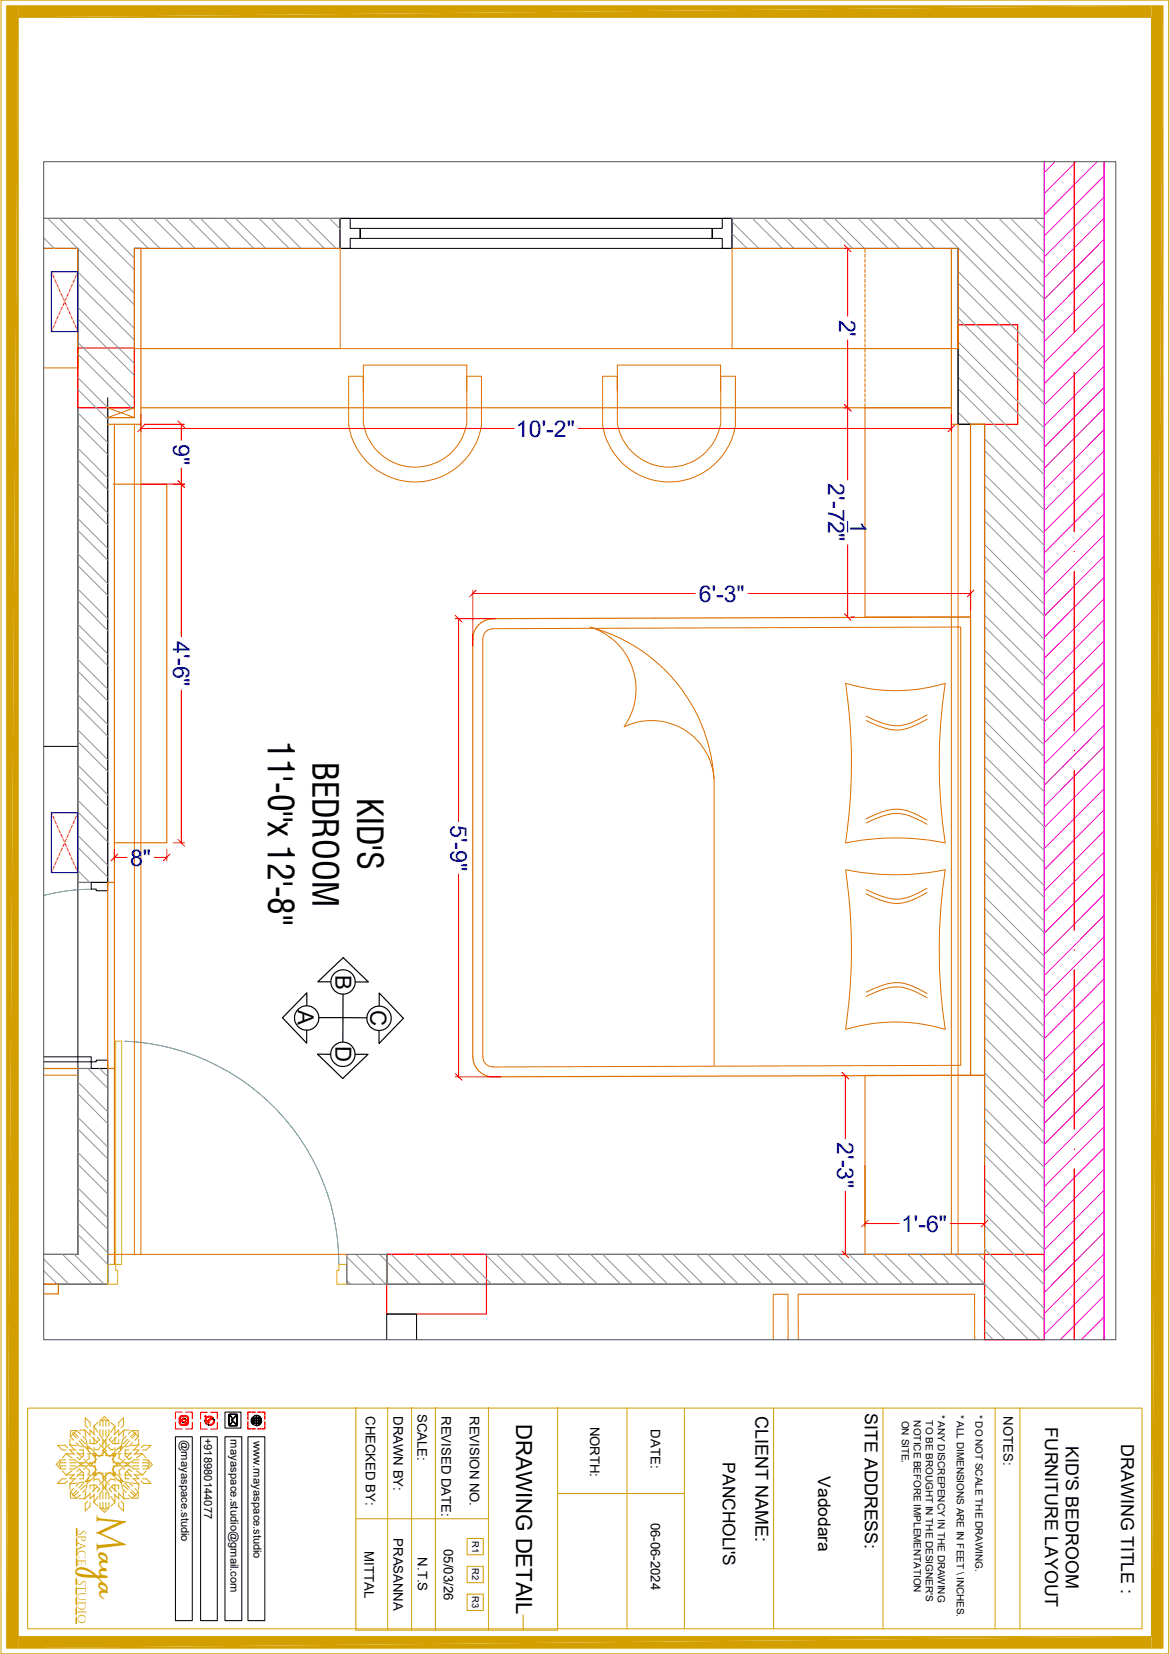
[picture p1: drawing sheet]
<svg xmlns="http://www.w3.org/2000/svg" width="297mm" height="420mm" viewBox="0 0 297 420" stroke-linecap="round" stroke-linejoin="round" font-family="sans-serif">
<g fill="none" stroke="#000" stroke-width=".25">
<path d="M86.4 55.5v7.6M86.4 55.5h99.4v7.6h-2.5v-2.6h-2.5v-2.5h-89.4v2.5h-2.5v2.6h-2.5v-7.6h2.5v2.5h2.5v2.5h89.4v-2.5h2.5v-2.5h2.5v7.6h-99.4zM185.8 55.5v7.6M265.1 41.1v299.1v-284.7h-254M280.3 41.1v299.1M11.1 63.1h8.7v255.4h-8.7M34.1 63.1v37.9M27.3 101v123.1h-7.5M249.9 107.7v210.8h-151.7v7.6h151.7v14.1M11.1 189.5h8.7M23.2 224.1h4.1v2.1h-2.9v-.4h-1.2zM11.1 268.4h12.1v1.2h-12.1"/>
<path d="M19.8 271.3h7.5v54.8h-16.2M23.2 269.6h1.2v-.4h2.9v2.1h-4.1zM98.2 340.2v-6.5h7.5v6.5"/>
</g>
<path d="M11.1 55.5h75.3v7.6h-52.3v40.4h-6.8v120.6h-7.5v-161h-8.7M243.2 63.1h-57.4v-7.6h79.3v284.7M249.9 107.7v210.8h-151.7v7.6h151.7v14.1M11.1 318.5h8.7v-47.2h7.5v54.8h-16.2M88.1 318.5h10.1v7.6h-10.1z" fill="none" stroke="#767676" stroke-width=".3"/>
<g fill="none" stroke="#f00" stroke-width=".3">
<path d="M272.7 41.1v43.3M19.8 88.3h14.3v15.2h-14.3zM243.2 82.5h15.2v25.2h-15.2zM272.7 94.5v40.5M272.7 89.5h.1M272.7 145.1v40.5M272.7 140h.1M272.7 195.7v40.5M272.7 190.6h.1M272.7 246.3v40.4M272.7 241.2h.1M272.7 296.8v43.4"/>
<path d="M272.7 291.8h.1M98.2 318.5h25.3v15.2h-25.3zM249.9 318.5h15.2v21.7h-15.2z"/>
</g>
<g fill="none" stroke="#dd6e00" stroke-width=".25">
<path d="M11.1 63.1h8.7v30.3h-8.7M34.1 63.1h52.3v25.4h-52.3zM185.8 63.1h57.4v25.4h-57.4zM219.6 63.1v1M219.6 64.5v.9M219.6 65.8v.8M219.6 67.1v.8M219.6 68.3v.9M219.6 69.6v.8M219.6 70.9v.8M219.6 72.1v.9M219.6 73.4v.8"/>
<path d="M219.6 74.6v.9M219.6 75.9v.9M219.6 77.2v.8M219.6 78.4v.9M219.6 79.7v.9M35.8 88.5h205.7M92.2 95.5h-3.7v12.5M118.5 99.3v-6.6h-26.3v15M156.7 95.5h-3.7v12.5M182.9 99.3v-6.6h-26.2v15M219.6 81v.8M219.6 82.3v.8"/>
<path d="M219.6 83.5v.8M219.6 84.8v.8M219.6 86v.9M219.6 87.3v.8M219.6 88.6v.8M219.6 89.8v.9M219.6 91.1v.8M219.6 92.4v.8M219.6 93.6v.8M219.6 94.9v.8M219.6 96.1v.9M219.6 97.4v.9"/>
<path d="M219.6 98.7v.8M219.6 99.9v.9M27.3 103.5l6.8 2.5M34.1 107.7v210.8M34.1 103.5l-6.8 2.5M35.8 107.7v210.8M88.5 107.9a17.1 17.1 0 0 0 16.8 14.5 17.1 17.1 0 0 0 16.9-14.4M92.3 107.7a13.3 13.3 0 0 0 13 10.9 13.3 13.3 0 0 0 13.1-10.9M118.5 107.7v-12.2h3.7v12.6M153 107.9a17.1 17.1 0 0 0 16.8 14.5 17.1 17.1 0 0 0 16.9-14.4M156.8 107.7a13.3 13.3 0 0 0 13 10.9 13.3 13.3 0 0 0 13.1-10.9M183 107.7v-12.2h3.7v12.6"/>
<path d="M219.6 101.2v.9M219.6 102.5v1M241.5 107.7v210.8M241.5 103.5h-21.9v53.2h26.8v-49M243.2 107.7v210.8M125.1 159.7a2.46 2.46 0 0 0-2.5 2.5M125.1 159.6l118.8-.4v111.3l-118.8 .4M122.6 162.2v106.2M158.5 184.5a16.5 16.5 0 0 0-8.7-25.2 42.3 42.3 0 0 1 31.4 38.4M158.5 184.5h.1M158.5 184.5a15.9 15.9 0 0 1 22.8 13.2M181.3 197.7v72.8"/>
<path d="M235.3 181.5l-3.7 1.9-1.5 .5-1.8 .4h-1.3l-2.2-.4-4.9-2M235.3 182.6l-4 2-3.2 .8-1.4-.1-1.9-.3-4.9-2M214.7 214a63.7 63.7 0 0 1 25.3 0M214.7 214a140.9 140.9 0 0 0 0-40.5 43.7 43.7 0 0 0 25.2 0 135.1 135.1 0 0 0 0 40.5M219.9 207.9l3.4-1.5 1.7-.6 1.5-.3h1.8l1.8 .3 1.5 .5 3.7 1.9M219.9 209l4.6-1.9 2.2-.5 1.3-.1 2.8 .6 4.5 2.2M214.7 220.9a140.9 140.9 0 0 1 0 40.5 43.7 43.7 0 0 1 25.2 0 135.1 135.1 0 0 1 0-40.5M214.7 220.9a63.7 63.7 0 0 0 25.3 0M235.3 226.7l-3.7 1.9-2.2 .6-1.2 .2h-1.5l-1.9-.4-4.9-2M235.3 225.6l-3.7 1.9-3.2 .8h-1.5l-1.9-.3-1.7-.6-3.4-1.5M219.9 253l3.4-1.5 1.7-.5 1.9-.4h1.5l3.2 .9 3.7 1.9M219.9 251.9l4.9-2 1.9-.3 1.5-.1 1.2 .2 2.2 .7 3.7 1.9"/>
<path d="M11.1 273h8.7M122.6 268.4a2.46 2.46 0 0 0 2.5 2.5M219.6 273h30.3v45.5h-30.3zM27.3 318.5h60.8M196.3 340.2v-11.6h3.7l.1 11.6M202.6 340.2v-11.6h44.8v11.6"/>
</g>
<g fill="none" stroke="#f00" stroke-width=".25">
<path d="M272.7 41.1v43.3M214.3 63.1h.7M214.3 62.2l1.7 1.7M215.2 63.1v17.2M215.2 86.3v35.6M272.7 94.5v40.5M272.7 89.5h.1M35.8 108.8h94.8M35.8 105.2v4.4M36.6 108l-1.6 1.6M36.7 107.7h10.2M45.2 106.9l1.7 1.7"/>
<path d="M46 107.7v4.1M46 118.8v42.9M146.7 108.8h94.8M214.3 103.5h.7M214.3 102.7l1.7 1.7M241.5 105.2v4.4M242.4 108l-1.7 1.6M35.8 122.9h11.1M45.2 122.1l1.7 1.7M215.2 138.3v18.4M115.6 157.1h10.2M115.6 156.3l1.7 1.6"/>
<path d="M116.4 157.1v51.5M120 149.9v14.2M120 150.7h56.5M120.9 149.9l-1.7 1.7M189.9 150.7h56.5M214.3 155.8l1.7 1.7M216 156.7h.9M246.4 149.9v5.1M247.2 149.9l-1.6 1.7M272.7 145.1v40.5M272.7 140h.1M46 175.2v38.8"/>
<path d="M272.7 195.7v40.5M272.7 190.6h.1M29 217.7h3.2M29 215.7v2.9M29.9 216.9l-1.7 1.7M39.2 217.7h3.1M42.3 215.7v2.9M43.1 216.9l-1.6 1.7M44 214h2.9M45.2 213.1l1.7 1.7M116.4 222v51.4M272.7 246.3v40.4"/>
<path d="M272.7 241.2h.1M115.6 273.4h11.5M115.6 272.6l1.7 1.7M213.7 272.3l1.7 1.7M213.7 273.1h1.1M214.6 273.1v16M219.6 296v15.5M249.9 296v15.5M272.7 296.8v43.4M272.7 291.8h.1M213.7 317.7l1.7 1.7M213.7 318.5h1.1"/>
<path d="M214.6 302.5v16M219.6 310.7h8.7M220.4 309.8l-1.7 1.7M241.2 310.7h8.7M250.8 309.8l-1.7 1.7"/>
</g>
<g fill="none" stroke="#f0f" stroke-width=".25">
<path d="M267.8 41.1l-2.7 2.6M273.1 41.1l-8 8M278.5 41.1l-13.4 13.4M280.3 44.7l-15.2 15.2M280.3 50l-15.2 15.2M280.3 55.4l-15.2 15.2M280.3 60.7l-15.2 15.2M280.3 66.1l-15.2 15.2M280.3 71.5l-15.2 15.2M280.3 76.9l-15.2 15.1M280.3 82.2l-15.2 15.2M280.3 87.6l-15.2 15.2"/>
<path d="M280.3 93l-15.2 15.1M280.3 98.3l-15.2 15.2M280.3 103.7l-15.2 15.2M280.3 109.1l-15.2 15.1M280.3 114.4l-15.2 15.2M280.3 119.8l-15.2 15.2M280.3 125.1l-15.2 15.2M280.3 130.5l-15.2 15.2M280.3 135.9l-15.2 15.1M280.3 141.2l-15.2 15.2M280.3 146.6l-15.2 15.2M280.3 152l-15.2 15.1"/>
<path d="M280.3 157.4l-15.2 15.1M280.3 162.7l-15.2 15.2M280.3 168.1l-15.2 15.2M280.3 173.4l-15.2 15.2M280.3 178.8l-15.2 15.2M280.3 184.1l-15.2 15.2M280.3 189.5l-15.2 15.2M280.3 194.9l-15.2 15.2M280.3 200.3l-15.2 15.1M280.3 205.6l-15.2 15.2M280.3 211l-15.2 15.2M280.3 216.4l-15.2 15.1"/>
<path d="M280.3 221.7l-15.2 15.2M280.3 227.1l-15.2 15.2M280.3 232.5l-15.2 15.1M280.3 237.8l-15.2 15.2M280.3 243.2l-15.2 15.2M280.3 248.5l-15.2 15.2M280.3 253.9l-15.2 15.2M280.3 259.3l-15.2 15.1M280.3 264.7l-15.2 15.1M280.3 270l-15.2 15.2M280.3 275.4l-15.2 15.1M280.3 280.8l-15.2 15.1"/>
<path d="M280.3 286.1l-15.2 15.2M280.3 291.5l-15.2 15.2M280.3 296.8l-15.2 15.2M280.3 302.2l-15.2 15.2M280.3 307.6l-15.2 15.1M280.3 312.9l-15.2 15.2M280.3 318.3l-15.2 15.2M280.3 323.7l-15.2 15.1M280.3 329l-11.1 11.2M280.3 334.4l-5.8 5.8M280.3 339.8l-.4 .4"/>
</g>
<path d="M265.1 41.1v299.1M280.3 41.1v299.1" fill="none" stroke="#f0f" stroke-width=".3"/>
<g fill="none" stroke="#dd6e00" stroke-width=".3">
<path d="M35.8 63.1v44.6h-8.5M241.5 63.1v44.6h1.7M29 107.7v213.4M34.1 103.5v2.5h-6.8M35.8 103.5h205.7M246.4 107.7h3.5v165.3h-3.5zM28.8 122.9h13.5v91.1h-13.3M125.1 157.1a5.1 5.1 0 0 0-5 5.1M125.1 157.1l121.3-.4v116.3l-121.3 .4a5.1 5.1 0 0 1-5-5M120 162.2v106.2M29 224.1h-1.7v47.2h1.7M11.1 271.3h8.7"/>
<path d="M11.1 326.1h3.7v2.4h-3.7"/>
</g>
<path d="M29.4 264.4h1.5v56.7h-1.5zM27.3 321.1h2.1v1.5h.5v3.5h-2.6zM86 321.1h2.1v5h-2.6v-3.5h.5z" fill="none" stroke="#ffbf00" stroke-width=".25"/>
<path d="M23.1 225.8a46.3 46.3 0 0 0-12.1 1.6M31.7 264.4a56.7 56.7 0 0 1 54.3 56.7" fill="none" stroke="#00b8b8" stroke-width=".25"/>
<g fill="none" stroke="#939598" stroke-width=".25">
<path d="M12.1 55.5l7.6 7.6M15.1 55.5l19 19M21.1 55.5l13 13M24 55.5l10.1 10M30 55.5l7.6 7.6M33 55.5l7.6 7.6M39 55.5l7.6 7.6M42 55.5l7.5 7.6M47.9 55.5l7.6 7.6M50.9 55.5l7.6 7.6M56.9 55.5l7.5 7.6M59.8 55.5l7.6 7.6"/>
<path d="M65.8 55.5l7.6 7.6M68.8 55.5l7.6 7.6M74.7 55.5l7.6 7.6M77.7 55.5l7.6 7.6M83.7 55.5l2.7 2.7M185.8 56.3l6.8 6.8M185.8 59.3l3.9 3.8M191 55.5l7.6 7.6M194 55.5l7.5 7.6M199.9 55.5l7.6 7.6M202.9 55.5l7.6 7.6M208.9 55.5l7.6 7.6"/>
<path d="M211.8 55.5l7.7 7.6M217.8 55.5l7.6 7.6M220.8 55.5l7.6 7.6M226.8 55.5l7.6 7.6M229.7 55.5l7.6 7.6M235.7 55.5l29.4 29.4M238.7 55.5l26.4 26.4M244.6 55.5l20.5 20.4M247.6 55.5l17.5 17.5M253.6 55.5l11.5 11.5M256.6 55.5l8.5 8.5M262.5 55.5l2.6 2.5"/>
<path d="M11.1 60.4l2.7 2.7M19.8 69l14.3 14.4M19.8 78l14.3 14.3M19.8 63.1l14.3 14.3M19.8 72.1l14.3 14.3M243.2 68.9l21.9 21.9M243.2 77.9l21.9 21.9M243.2 71.9l21.9 21.9M19.8 87l14.3 14.3M19.8 95.9l7.6 7.6M19.8 81l14.3 14.3M19.8 89.9l13.6 13.6"/>
<path d="M19.8 98.9l7.5 7.6M243.2 86.8l21.9 21.9M243.2 95.8l21.9 21.9M243.2 80.9l21.9 21.9M243.2 89.8l21.9 21.9M243.2 98.7l21.9 21.9M19.8 104.8l7.5 7.6M19.8 113.8l7.5 7.6M19.8 107.8l7.5 7.6M19.8 116.8l7.5 7.5M243.2 104.7l3.1 3M243.2 107.7h.1"/>
<path d="M249.9 111.4l15.2 15.2M249.9 114.4l15.2 15.2M19.8 122.7l7.5 7.6M19.8 131.7l7.5 7.5M19.8 125.7l7.5 7.6M19.8 134.7l7.5 7.5M249.9 120.4l15.2 15.2M249.9 129.3l15.2 15.2M249.9 138.3l15.2 15.2M249.9 123.4l15.2 15.2M249.9 132.3l15.2 15.2M19.8 140.6l7.5 7.6"/>
<path d="M19.8 149.6l7.5 7.5M19.8 158.5l7.5 7.6M19.8 143.6l7.5 7.6M19.8 152.5l7.5 7.6M249.9 147.2l15.2 15.2M249.9 156.2l15.2 15.1M249.9 141.3l15.2 15.1M249.9 150.2l15.2 15.2M249.9 159.1l15.2 15.2M19.8 167.4l7.5 7.6M19.8 176.4l7.5 7.6M19.8 161.5l7.5 7.5"/>
<path d="M19.8 170.4l7.5 7.6M19.8 179.4l7.5 7.5M249.9 165.1l15.2 15.2M249.9 174l15.2 15.2M249.9 168.1l15.2 15.2M249.9 177l15.2 15.2M19.8 185.3l7.5 7.6M19.8 194.3l7.5 7.5M19.8 188.3l7.5 7.6M19.8 197.2l7.5 7.6M249.9 183l15.2 15.2M249.9 191.9l15.2 15.2"/>
<path d="M249.9 186l15.2 15.1M249.9 194.9l15.2 15.2M19.8 203.2l7.5 7.6M19.8 212.1l7.5 7.6M19.8 206.2l7.5 7.6M19.8 215.1l7.5 7.6M249.9 200.9l15.2 15.1M249.9 209.8l15.2 15.2M249.9 218.7l15.2 15.2M249.9 203.8l15.2 15.2M249.9 212.8l15.2 15.2M19.8 224.1h.1"/>
<path d="M19.8 221.1l3 3M249.9 227.7l15.2 15.2M249.9 236.6l15.2 15.2M249.9 221.7l15.2 15.2M249.9 230.7l15.2 15.1M249.9 239.6l15.2 15.2M249.9 245.6l15.2 15.1M249.9 254.5l15.2 15.2M249.9 248.5l15.2 15.2M249.9 257.5l15.2 15.2M19.8 274.7l7.5 7.6M19.8 277.7l7.5 7.6"/>
<path d="M22.3 271.3l5 5.1M25.3 271.3l2 2.1M249.9 263.4l15.2 15.2M249.9 272.4l15.2 15.2M249.9 266.4l15.2 15.2M249.9 275.4l15.2 15.2M19.8 283.7l7.5 7.6M19.8 292.6l7.5 7.6M19.8 286.7l7.5 7.6M19.8 295.6l7.5 7.6M249.9 281.3l15.2 15.2M249.9 290.3l15.2 15.2"/>
<path d="M249.9 299.2l15.2 15.2M249.9 284.3l15.2 15.2M249.9 293.3l15.2 15.1M11.1 319.7l6.4 6.4M15.9 318.5l7.6 7.6M18.8 318.5l7.6 7.6M19.8 301.6l7.5 7.6M19.8 310.5l7.5 7.6M19.8 304.5l7.5 7.6M19.8 313.5l7.5 7.6M88.1 319.2l6.9 6.9M90.4 318.5l7.6 7.6"/>
<path d="M96.4 318.5l7.5 7.6M99.3 318.5l7.6 7.6M105.3 318.5l7.6 7.6M108.2 318.5l7.7 7.6M114.2 318.5l7.6 7.6M117.2 318.5l7.6 7.6M123.1 318.5l7.7 7.6M126.2 318.5l7.5 7.6M132.1 318.5l7.6 7.6M135.1 318.5l7.6 7.6M141.1 318.5l7.5 7.6M144 318.5l7.6 7.6"/>
<path d="M150 318.5l7.6 7.6M153 318.5l7.6 7.6M158.9 318.5l7.6 7.6M161.9 318.5l7.6 7.6M167.9 318.5l7.6 7.6M170.9 318.5l7.5 7.6M176.8 318.5l7.6 7.6M179.8 318.5l7.6 7.6M185.8 318.5l7.5 7.6M188.8 318.5l7.5 7.6M194.7 318.5l7.6 7.6M197.7 318.5l7.6 7.6"/>
<path d="M203.7 318.5l7.5 7.6M206.6 318.5l7.6 7.6M212.6 318.5l7.6 7.6M215.6 318.5l7.5 7.6M221.5 318.5l7.6 7.6M224.5 318.5l7.6 7.6M230.5 318.5l7.6 7.6M233.5 318.5l7.5 7.6M239.4 318.5l7.6 7.6M242.4 318.5l21.7 21.7M248.4 318.5l16.7 16.8M249.9 308.2l15.2 15.1"/>
<path d="M249.9 317.1l15.2 15.2M249.9 302.2l15.2 15.2M249.9 311.1l15.2 15.2M11.1 322.7l3.4 3.4M88.1 325.2l.9 .9M249.9 335l5.2 5.2M249.9 329l11.2 11.2M249.9 338l2.2 2.2"/>
</g>
<g fill="none" stroke="#cd2027" stroke-width=".25">
<path d="M13 69l.3 .5M13.4 69.8l.4 .9M13.9 71l.4 .8M14.4 72.2l.4 .7M14.9 73.3l.4 .8M15.3 79.1l-.4 .8M15.5 74.5l.3 .8M15.8 78l-.3 .7M16 75.6l.3 .8M16.3 76.8l-.3 .8M16.5 76.8l.3 .8M16.8 75.6l-.3 .8"/>
<path d="M17 78l.4 .7M17.4 74.5l-.4 .8M17.5 79.1l.4 .8M17.9 73.3l-.4 .8M18.4 72.2l-.4 .7M18.9 71l-.4 .8M19.4 69.8l-.3 .9M19.8 69l-.2 .5M13.3 83.7l-.3 .5M13.8 82.6l-.4 .8M14.3 81.4l-.4 .8M14.8 80.3l-.4 .7"/>
<path d="M18 80.3l.4 .7M18.5 81.4l.4 .8M19 82.6l.4 .8M19.6 83.7l.2 .5M13 206.4l.3 .4M13.4 207.2l.4 .8M13.8 220l-.4 .7M13.9 208.4l.4 .8M14.3 218.8l-.4 .8M14.4 209.5l.4 .8M14.8 217.6l-.4 .8M14.9 210.7l.4 .8"/>
<path d="M15.3 216.5l-.4 .8M15.5 211.8l.3 .8M15.8 215.3l-.3 .8M16 213l.3 .8M16.3 214.2l-.3 .7M16.5 214.2l.3 .7M16.8 213l-.3 .8M17 215.3l.4 .8M17.4 211.8l-.4 .8M17.5 216.5l.4 .8M17.9 210.7l-.4 .8M18 217.6l.4 .8"/>
<path d="M18.4 209.5l-.4 .8M18.5 218.8l.4 .8M18.9 208.4l-.4 .8M19 220l.4 .7M19.4 207.2l-.3 .8M19.8 206.4l-.2 .4M13.3 221.1l-.3 .5M19.6 221.1l.2 .5"/>
</g>
<path d="M13 69h6.8v15.2h-6.8zM13 206.4h6.8v15.2h-6.8z" fill="none" stroke="#00f" stroke-width=".3"/>
<path d="M11.1 41.1h272.2v299.1h-272.2z" fill="none" stroke="#545454" stroke-width=".25"/>
<path d="M34.1 63.1h1.7M243.2 63.1v44.6h6.7" fill="none" stroke="#000" stroke-width=".3"/>
<path d="M215.2 132.4v2.8" fill="none" stroke="#00f" stroke-width=".25"/>
<g fill="none" stroke="#e0ac11" stroke-width=".25">
<path d="M15.2 370.8l-.9 1.1 .9 1M15.3 372.2v.8h1.4M15.3 372.2h1.5M15.3 371.4l-.3 .5 .3 .3M15.3 371.4h1.5M15.8 373.5l1 1M16.7 370.7h-1.4v.7M16.8 374.5h2M16.8 369.1h2M16.8 369.1l-1 1.1M16.8 369.1l1.5 1.1M16.8 375.5h-1l-1.2 1.2h1.9l.6-.7"/>
<path d="M17.1 367.6l-.6-.6h-1.9l1.2 1.2h1M17.6 373h1.4M17.6 370.7h1.4M17.7 372.2h1.6M17.7 375.5h1.6M17.7 371.4h1.6M17.7 368.2h1.6M17.7 366.9l1.2 1.2M17.7 368.2l1.2 1.2M17.8 365.5l-.1 1.4 1.9 .2M17.8 379l.1 1.4M17.9 363.3l-.1 1.4"/>
<path d="M18.3 373.4l-1.5 1.1M18.5 364.2l-.7 .6 .9 .9M18.5 379.5v.3h.3M18.5 364.2l1 1M18.7 378l-.9 .8 .7 .7M18.8 363.9l.7-.7 .9 .9M18.8 363.9h-.3v.3M18.8 363.9l1.1 1M18.9 375.5l-1.2 1.3M18.9 374.3l-1.2 1.2M19 370.8l2.3 1.6M19.3 366.3l.9 .9"/>
<path d="M19.3 363.2l-1.4 .1M19.5 378.5l-1 1M19.5 373.7l.7-.7 1 1v1.5h-1M19.5 368.7l1.2 1.3M19.6 376.6l-1.9 .2 .1 1.4M19.6 374.5h1.7M19.6 369.1h1.7M19.9 378.8l-1.1 1M20 365.8l1.2 1.3M20.2 363.2l1.3-.1 .3 1.9M20.2 368.2h1v1.5l-1 .9-.7-.6M20.2 372.2h1.7"/>
<path d="M20.2 376.4l-.9 1M20.2 371.4h1.7M20.4 379.6l-.9 .9-.7-.7M20.4 367.2l1.9 .3 .1 1M20.5 365.4l1.2 1.2M20.7 373.7l-1.2 1.2M21 364.7l.9 .9M21.2 376.6l-1.2 1.2M21.3 373.1l1.2-1.2 .4 .3 .3-.3 1.3 1.3-1 1M21.3 371.3l-2.3 1.7M21.5 363.1l1.3 1.2M21.7 377.1l-1.2 1.1"/>
<path d="M21.8 378.7l-.3 1.9-1.3-.1M21.8 367.7l1.1 1.2M21.9 378.1l-.9 .9M21.9 365.8l.3 1.9 1 .1M22 372.9l.7 .5-.1 1M22.2 369.1h2v2.3h-1.5M22.3 367.2l1.2 1.1M22.4 375.2l-.1 .9-1.9 .3M22.6 369.3l.1 1-.7 .5M22.7 372.2h1.5v2.3h-2M22.8 379.3l-1.3 1.3M22.9 362.2v-1l-1.3-1.2v1.9l.7 .6"/>
<path d="M22.9 363.1v1.6M22.9 378.1v-1h1.4l1 1.1-.6 .6M22.9 379v1.7M22.9 363.1l1.2 1.2M22.9 374.8l-1.1 1.2M23.2 375.8l-1 .2-.3 1.9M23.4 364.9l1.2 1.2M23.5 369.5l1 1-1.3 1.3-.3-.4-.4 .4-1.2-1.3M23.5 375.3l-1.2 1.2M23.7 369.1v.6h.5M23.8 367.6v2h2.3v-1.5M23.8 369.1h.5v.5"/>
<path d="M23.8 362.2v2M23.8 365v1.7M23.8 376.9v1.7M23.8 379.5v2M23.8 362.2l1.1 1.5M24 375.7l.9-.2 .6 .8M24.1 379.4l-1.2 1.2M24.2 374.8l1-1 1.3 1.2-.4 .4 .4 .4-1.3 1.2M24.2 374.1h-.5v.4M24.3 374.1v.5h-.5M24.6 377.6l-1.2 1.2M24.7 364.9l.6 .6-1 1.1h-1.4v-1.1"/>
<path d="M24.8 361.2l-1 1M24.9 380l-1.1 1.5M25.2 366.7l1.3 1.2-.4 .4 .4 .3-1.3 1.3-1-1M25.4 363v1.4M25.4 379.3v1.4M25.4 364.4l1.1 1.6M25.5 360.6l1-.9 1 .9M25.5 367.4l-.6 .7-.9-.1M26 377l1.6 2.3M26.1 360.7h-.7v1.4M26.1 375.6v-1.5h-2.3v2M26.1 360.7v1.5"/>
<path d="M26.1 363.1v1.6M26.1 365.6v1.7M26.1 376.4v1.7M26.1 378.9v1.7M26.1 360.7l.4-.3 .4 .3M26.5 366l-.5 .7M26.5 366l.6 .7M26.9 360.7h.7v1.4M26.9 375.6v-1.5h2.3v2M26.9 360.7v1.5M26.9 363.1v1.6M26.9 365.6v1.7"/>
<path d="M26.9 376.4v1.7M26.9 378.9v1.7M27.1 377l-1.7 2.3M27.5 367.4l.6 .7 .9-.1M27.6 364.4l-1.1 1.6M27.6 363v1.4M27.6 379.3v1.4M27.8 366.7l-1.3 1.2 .4 .4-.4 .3 1.3 1.3 1-1M28.1 380l1.1 1.5M28.2 361.2l1 1M28.3 364.9l-.6 .6 1 1.1h1.4v-1.1M28.4 377.6l1.2 1.2"/>
<path d="M28.7 374.1v.5h.5M28.7 374.1h.6v.4M28.8 374.8l-1-1-1.3 1.2 .4 .4-.4 .4 1.3 1.2M28.9 379.4l1.2 1.2M29 375.7l-.9-.2-.6 .8M29.2 367.6v2h-2.3v-1.5M29.2 369.1h-.5v.5M29.2 362.2v2M29.2 365v1.7M29.2 376.9v1.7M29.2 379.5v2M29.2 362.2l-1.1 1.5"/>
<path d="M29.3 369.1v.6h-.6M29.4 369.5l-1 1 1.3 1.3 .4-.4 .3 .4 1.3-1.3M29.5 375.3l1.2 1.2M29.6 364.9l-1.2 1.2M29.8 375.8l1 .2 .3 1.9M30 374.8l1.2 1.2M30.1 362.2v-1l1.3-1.2v1.9l-.7 .6M30.1 378.1v-1h-1.4l-1 1.1 .6 .6M30.1 363.1v1.6M30.1 379v1.7M30.1 363.1l-1.2 1.2M30.2 372.2h-1.5v2.3h2.1"/>
<path d="M30.2 379.3l1.3 1.3M30.4 369.3l-.2 1 .7 .5M30.5 375.2l.1 .9 2 .3M30.7 367.2l-1.2 1.1M30.8 369.1h-2.1v2.3h1.5M30.9 372.9l-.7 .5 .2 1M31.1 372.2h1.7M31.1 371.4h1.7M31.1 365.8l-.3 1.9-1 .1M31.1 378.1l.9 .9M31.2 367.7l-1.2 1.2M31.2 378.7l.3 1.9 1.4-.1"/>
<path d="M31.3 377.1l1.2 1.1M31.5 363.1l-1.3 1.2M31.6 374.5h1.7M31.6 369.1h1.7M31.6 371.3l.8 .5M31.7 373.1l-1.3-1.2-.3 .3-.4-.3-1.3 1.3 1 1M31.7 376.6l1.2 1.2M32 364.7l-.9 .9M32.3 373.7l1.1 1.2M32.4 371.9l1.6 1.1M32.4 371.9l-.8 .5M32.5 365.4l-1.2 1.2"/>
<path d="M32.6 367.2l-2 .3-.1 1M32.6 379.6l.9 .9 .7-.7M32.7 376.4l1 1M32.8 368.2h-1v1.5l1 .9 .6-.6M32.9 363.2l-1.4-.1-.3 1.9M32.9 365.8l-1.2 1.3M33.1 378.8l1.1 1M33.4 376.6l1.9 .2-.1 1.4M33.4 368.7l-1.1 1.3M33.4 373.7l-.6-.7-1 1v1.5h1M33.5 378.5l1 1M33.6 372.2h1.7"/>
<path d="M33.6 371.4h1.7M33.6 375.5h1.7M33.6 368.2h1.7M33.7 366.3l-1 .9M33.7 363.2l1.4 .1v1.4M34 370.8l-1.6 1M34 373h1.4M34 375.5l1.2 1.3M34 370.7h1.4M34 374.3l1.2 1.2M34.1 374.5h2.1M34.1 369.1h2.1"/>
<path d="M34.2 363.9l-.7-.7-.9 .9M34.2 363.9h.3M34.2 363.9l-1.1 1M34.2 379.8h.3M34.2 378l.9 .8-.6 .7M34.5 364.2l.6 .6-.9 .9M34.5 363.9v.3M34.5 379.5v.3M34.5 364.2l-1 1M34.6 373.4l1.6 1.1M35.1 379v1.4M35.2 365.5l.1 1.4-1.9 .2"/>
<path d="M35.2 366.9l-1.2 1.2M35.2 368.2l-1.2 1.2M35.8 367.6l.6-.6h2l-1.3 1.2h-.9M36.1 372.2h1.5M36.1 371.4h1.5M36.2 375.5h.9l1.3 1.2h-2l-.6-.7M36.2 369.1l.9 1.1M36.2 369.1l-1.6 1.1M36.2 370.7h1.4v.7M37.1 373.5l-.9 1M37.6 372.2v.8h-1.4M37.6 371.4l.4 .5-.4 .3"/>
<path d="M37.7 370.8l1 1.1-1 1M17.9 380.4h1.4M22.3 381.2l-.7 .6v1.9l1.3-1.2v-1M23.8 381.5l1 1M25.4 381.6v1.3h.7M25.5 383l1 1 1-1M26.1 381.5v1.4M26.1 382.9l.4 .4 .4-.4M26.9 381.5v1.4M27.6 381.6v1.3h-.7M29.2 381.5l-1 1M30.7 381.2l.7 .6v1.9l-1.3-1.2v-1"/>
<path d="M35.1 380.4h-1.4"/>
</g>
<g fill="#d39e00">
<path d="M292.3 1.5h2.9l-2.9 417z"/>
<path d="M295.2 1.5v417h-2.9z"/>
<path d="M4.6 415.6h287.7l-287.7 2.9z"/>
<path d="M4.6 418.5l287.7-2.9v2.9z"/>
<path d="M4.6 1.5h287.7l-287.7 2.9z"/>
<path d="M4.6 4.4l287.7-2.9v2.9z"/>
<path d="M1.7 1.5h2.9l-2.9 417z"/>
<path d="M4.6 1.5v417h-2.9z"/>
</g>
<g fill="none" stroke="#d39e00" stroke-width=".25">
<path d="M.3 0h296.4v419.9h-296.4zM1.7 1.5h293.5v417h-293.5zM4.6 4.4h287.7v411.2h-287.7zM7 357.5h282.9v56.1h-282.9zM90.3 357.4v56.5h51.3v-56.5M98.4 357.4v56.5M104.5 357.4v56.5M110.5 357.4v56.5M124 357.4v56.5M159.2 357.5v56.1M173.7 357.5v56.1M196.4 357.5v56.1"/>
<path d="M224.2 357.5v56.1M252.6 357.5v56.1M258.9 357.5v56.1M141.6 379.2h32.1M19.4 389.9v-1.8l.1 1.8M19.4 390.8v1.7M19.4 393.3v1.7M19.4 395.8l.1 1.8v-1.8M19.5 388.1v9.5M19.5 390.8v1.7M19.5 393.3v1.7M90.3 385.7h33.7"/>
<path d="M118.6 390.7h4.1v4.1h-4.1zM118.6 397.7h4.1v4.2h-4.1zM19.3 410.8v1.4l.1-1.4M19.3 402.3l.1-1.4v1.4M19.3 403.2v1.7M19.3 405.7v1.7M19.3 408.2v1.7M19.3 400.9v11.3M19.4 403.2v1.7M19.4 405.7v1.7M19.4 408.2v1.7M118.6 404.8h4.1v4.1h-4.1z"/>
<path d="M132.8 410v3.9"/>
</g>
<g fill="none" stroke="#000" stroke-width=".25">
<path d="M45.7 359.6v2.1M47.6 359.6v2.1M47.7 359.6v2.1M57.1 358.6h4.1v4h-4.1zM58.1 359.4l.3-.4h1.6l.3 .4M58.1 359.3v2.6M58.1 359.2v2.8M58.2 359.1v3M58.2 359.4l.1-.2 .7 1.1-.2 .3 .2 .2-.7 1.1-.1-.1M58.4 359.2h1.7l-1 1.1zM60.2 359.3l-1.2 1.3 1.2 1.2M60.2 359.1v3"/>
<path d="M60.2 359.2v2.8M60.3 359.3v2.6M64.2 359.8l.2 .3-.5 .5zM64.6 359.5a1.3 1.3 0 0 1 1.7 .5M65 359.5l-.7 .2 .2 .4 .5-.1M65.1 359.4v2.7M65.1 359.4v2.7a1.32 1.32 0 0 0 1.3-1.2M65.2 359.5l.6 .2-.1 .4-.5-.1zM66 359.8l.3 .8-.5-.5zM44.5 364.8h4.3v46.7h-4.3zM50.9 364.8h4.3v46.7h-4.3zM57.1 364.8h4.3v46.7h-4.3z"/>
<path d="M59.1 360.9l1 1.1h-1.7zM60.3 361.8l-.4 .3h-1.6l-.2-.3M62.9 364.8h4.3v46.7h-4.3zM63.9 360.8l.5 .5-.2 .3zM63.9 360a1.27 1.27 0 0 0 .3 1.7M64 360.6l.4-.3 .1 .3zM64 360.8h.5l-.1 .3zM65 360.8h-.4v.4l.4 .1M65 360.1l-.4 .1v.4h.4M65 361.4l-.5-.1-.2 .4 .7 .2M65.2 360.8h.3l.1 .4-.4 .1zM65.2 360.1l.4 .1-.1 .4h-.3z"/>
<path d="M65.7 360.8h.5l-.5 .3zM65.7 360.3l.5 .3h-.5zM66 361.6l-.2-.3 .5-.5a1.16 1.16 0 0 1-1.1 1.1v-.5l.5-.1 .1 .4"/>
</g>
<g fill="#000">
<path d="M45.6 359.9l-.1 1.5zM45.6 359.9v1.6zM45.6 359.7v1.8zM45.6 359.7v2zM45.7 359.6v.5zM45.7 359.6v.4zM45.8 359.6l-.1 .4zM45.8 359.6v.4zM45.8 359.6v.3zM45.9 359.5l-.1 .4zM45.9 359.5v.3zM46 359.5l-.1 .3z"/>
<path d="M46 359.5v.3zM46.1 359.5v.2zM46 359.5v.2zM46.1 359.5l-.1 .2zM46.1 359.5h1.1l-1.1 .2zM46.1 359.7l1.1-.2v.2zM47.2 359.5v.2zM47.3 359.5l-.1 .2zM47.3 359.5v.2zM47.4 359.5v.3zM47.5 359.5v.3zM47.5 359.6v.3z"/>
<path d="M47.6 359.6v.4zM47.6 359.6v.5zM47.8 359.7l-.2 2zM47.8 359.7v2zM47.8 359.9v1.8zM52 359.5v.2zM52.1 359.5v.3zM52.1 359.5v.4zM52.1 359.5v.2zM52.2 359.5v.7zM52.3 359.6v1.9zM52.2 359.5l.1 .1-.1 1.8z"/>
<path d="M52.3 359.6v1.9l-.1-.1zM52.3 359.6v1zM52.3 359.6v1.2zM52.4 359.9v.5zM52.4 359.6l-.1 1zM52.4 359.6l.3 .1-.3 .2zM52.4 359.9l.3-.2v.3zM52.7 359.7v.3zM52.7 359.7l.2-.1-.2 .4zM52.9 359.6l-.2 .4zM52.9 359.6v.3zM53 359.6l-.1 .3z"/>
<path d="M53 359.6h.1l-.1 .3zM53.1 359.6l-.1 .3zM53.1 359.6v.2zM53.2 359.6l-.1 .2zM53.2 359.6h.1l-.1 .2zM53.3 359.6l-.1 .2zM53.3 359.6h.1l-.1 .2zM53.4 359.6l-.1 .2zM53.4 359.6v.2zM53.5 359.6v.3zM53.6 359.6v.3zM53.5 359.6h.1l-.1 .3z"/>
<path d="M53.6 359.6v.3h-.1zM53.6 359.6l.2 .1-.2 .2zM53.8 359.7v.3l-.2-.1zM53.8 359.7v.3zM53.9 359.8v.3zM54.1 359.9v.4zM53.9 359.8l.2 .1-.2 .2zM54.1 359.9v.4l-.2-.2zM54.1 360v.4zM58.2 359.1v.2zM58.2 359.1v.3zM58.3 359.1v.1z"/>
<path d="M58.2 359.1v.1zM58.3 359.1l-.1 .1zM58.3 359v.2zM58.3 359v.3zM58.4 359.2v.2zM58.4 359v.2zM58.4 359v.4zM58.4 359h1.5l-1.5 .2zM58.4 359.2l1.5-.2zM59.9 359v.2zM60 359l-.1 .2zM60 359v.2z"/>
<path d="M60.1 359.1v.1zM60.1 359.2l-1 1.2zM60.1 359.1v.3zM60.2 359.1v.2zM60.2 359.1v.3zM60.2 359.1l-.1 .3zM64 359.9v.3zM64 359.9l-.1 .4zM64.1 359.8l-.1 .3zM64.1 359.8v.2zM64.2 359.7l-.1 .3zM64.2 359.7v.2z"/>
<path d="M64.3 359.6v.4zM64.2 359.7l.1-.1-.1 .2zM64.3 359.6v.4l-.1-.2zM64.4 359.8v.3zM64.3 359.7v.3zM64.4 359.5l-.1 .2zM64.4 359.9v.4zM64.4 359.8v.5zM64.4 359.5h.1l-.1 .2zM64.5 359.5l-.1 .2zM64.5 359.5v.1zM64.6 359.5l-.1 .1z"/>
<path d="M64.6 359.5v.1zM64.7 359.4l-.1 .2zM64.9 359.4v.1zM64.7 359.4h.2l-.2 .2zM64.9 359.4l-.2 .2zM64.9 359.4h.1l-.1 .1zM64.9 359.5l.1-.1zM65.2 359.4h.1l-.1 .1zM65.2 359.5l.1-.1zM65.3 359.4v.1zM65.4 359.4l-.1 .1zM65.4 359.4h.1z"/>
<path d="M65.4 359.5l.1-.1v.2zM65.5 359.4v.2zM65.6 359.5l-.1 .1zM65.6 359.5h.1zM65.6 359.6l.1-.1zM65.7 359.9v.4zM65.7 359.9v.6zM65.8 359.8v.3zM65.8 359.8l-.1 .5zM65.8 359.8v.5zM65.7 359.5v.1zM65.8 359.7v.3z"/>
<path d="M65.8 359.6v.1zM65.8 359.7v.4zM65.8 359.5v.2zM65.8 359.6v.4zM65.9 359.6l-.1 .4zM65.9 359.6v.4zM66 359.7l-.1 .3zM66 359.7v.1zM66 359.7v.2zM66.1 359.8v.2zM66.2 359.9v.2zM66.2 359.9v.3z"/>
<path d="M45.5 360v1.3zM45.5 360v1.4zM45.7 361.3v.4zM45.7 361.4v.4zM45.8 361.4l-.1 .4zM45.8 361.4v.4zM45.8 361.5v.3zM45.9 361.6v.3zM46 361.6v.3zM46 361.7v.2zM46.1 360.5v.3zM46.1 360.5v.4z"/>
<path d="M46.1 361.7v.2zM46.1 361.7l-.1 .2zM46.1 360.4v.5zM46.1 360.4v.6zM46.2 360.3l-.1 .7zM46.2 360.3v.8zM46.3 360.2l-.1 .9zM46.3 360.2v.9zM46.3 360.7v.5zM46.3 360.8v.4zM46.3 360.2v.5zM46.3 360.2v1z"/>
<path d="M46.4 360.8v.4zM46.4 360.9v.3zM46.4 360.2v.3zM46.4 360.8l-.1 .4zM46.3 360.2v.4zM46.4 360.2l-.1 .4zM46.4 360.9v.4zM46.4 360.1v.4zM46.4 361v.3zM46.4 360.1v.3zM46.5 361v.3zM46.5 360.1l-.1 .3z"/>
<path d="M46.6 361.1v.2zM46.6 360.1v.2zM46.6 361.1l-.1 .2zM46.5 360.1v.3zM46.6 360.1l-.1 .3zM46.7 361.1l-.1 .2zM46.7 360l-.1 .3zM46.7 361.1v.2zM46.7 360v.3zM46.7 360.1v.2zM46.8 361.1v.2zM46.8 360.1v.2z"/>
<path d="M46.8 361.1l-.1 .2zM46.8 360.1l-.1 .2zM46.9 361v.3zM46.9 360.1v.3zM46.9 361l-.1 .3zM47 360.9l-.1 .4zM47 360.1v.4zM47 360.8v.4zM47 360.2v.3zM47 360.2v.4zM47 360.9v.4zM47.1 360.7l-.1 .5z"/>
<path d="M47.1 360.2v.5zM47.1 360.2v1zM47.2 361.2v.2zM47.2 361.3v.1zM47.1 360.2v.9zM47.2 360.3l-.1 .8zM46.1 361.7h1.1l-1.1 .2zM46.1 361.9l1.1-.2v.2zM47.2 360.3v.8zM47.2 360.4v.7zM47.2 361.2v.3zM47.2 361.7v.2z"/>
<path d="M47.3 361.7l-.1 .2zM47.2 360.4v.6zM47.3 360.5l-.1 .5zM47.3 361.2v.3zM47.3 361.2l-.1 .3zM47.3 361.7v.2zM47.3 360.5v.4zM47.3 360.6v.3zM47.4 361.2v.3zM47.4 361.2l-.1 .3zM47.4 361.6v.3zM47.4 361.6l-.1 .3z"/>
<path d="M47.4 361.2v.2zM47.5 361.3v.1zM47.5 361.3l-.1 .1zM47.5 361.6l-.1 .3zM47.5 361.5v.3zM47.5 361.5v.4zM47.6 361.4l-.1 .4zM47.6 361.3v.5zM47.6 361.4v.4zM47.9 360v1.4zM47.9 360.1v1.3zM47.8 359.9v1.6z"/>
<path d="M47.9 360l-.1 1.5zM52 360.6v.3zM52.1 360.4v.7zM52.1 360.5l-.1 .4zM52.1 360.5v.6zM52.2 360.2v1.2zM52.2 360.2l-.1 .9zM52.3 360.8v.7zM52.3 360.9v.7zM52.4 361.1v.5zM52.5 361.3v.4zM52.5 360.3l-.1 .1z"/>
<path d="M52.5 361.3l.1 .1-.1 .3zM52.6 361.4v.4l-.1-.1zM52.6 361.4v.4zM52.7 361.5v.3zM52.7 361v.2zM52.7 361.1v.1zM52.7 361.6v.3zM52.7 360.8v.5zM52.7 360.9v.3zM52.7 360.9v.4zM52.8 360.7v.7zM52.8 360.7l-.1 .6z"/>
<path d="M52.8 360.6v.8zM52.9 361.7v.2zM52.7 361.6l.2 .1-.2 .2zM52.9 361.7v.2h-.2zM52.9 360.5v.9zM52.9 360.6v.8zM52.9 360.6l-.1 .8zM53 361v.4zM53 360.5v.4zM53 360.9v.5zM53 360.5v.9zM53 360.5l-.1 .9z"/>
<path d="M52.9 361.7h.1l-.1 .2zM53 361.7v.3l-.1-.1zM53 361.1v.1zM53 361.1v.3zM53 360.4v.5zM53 361.7v.3zM53.1 361.7l-.1 .3zM53 360.4v.4zM53.1 360.4l-.1 .4zM53.1 360.4v.3zM53.2 360.3l-.1 .4zM53.1 361.7h.1l-.1 .3z"/>
<path d="M53.2 361.7l-.1 .3zM53.2 360.3v.3zM53.3 360.2l-.1 .4zM53.2 361.7h.1l-.1 .3zM53.3 361.7l-.1 .3zM53.3 360.2v.3zM53.4 360.2v.3zM53.4 360.2l-.1 .3zM53.3 361.7v.3zM53.4 361.7l-.1 .3zM53.5 360.2v.4zM53.5 360.1v.5z"/>
<path d="M53.6 360.2v.4zM53.6 360.1v.5zM53.6 360.1l-.1 .5zM53.6 361.7v.2zM53.4 361.7h.2l-.2 .3zM53.6 361.7v.2l-.2 .1zM53.6 360.2v.3zM53.7 360.2l-.1 .3zM53.6 361.7l.2-.1-.2 .3zM53.8 361.6l-.2 .3zM53.7 360.2v.3zM53.8 360.3l-.1 .2z"/>
<path d="M53.8 361.5v.4zM53.8 360.3v.1zM53.8 360.3v.2zM53.9 361.5l-.1 .4zM54 361.4l-.1 .4zM54 361.3v.4zM54.1 361.2l-.1 .5zM54.2 360v.6zM54.2 360v.8zM54.2 360.8v.8zM54.2 361v.6zM54.2 361l-.1 .6z"/>
<path d="M54.2 360v1.5zM54.3 360.2l-.1 1.3zM54.3 360.2v1.2zM54.4 360.3l-.1 1.1zM54.4 360.3v1zM54.4 360.4v.9zM54.4 360.6v.3zM54.4 360.5v.6zM54.4 360.6v.5zM54.4 360.4v.7zM58.2 361.9v.2zM58.2 361.8v.3z"/>
<path d="M58.3 361.9v.2zM58.3 361.9l-.1 .2zM58.3 361.8v.3zM58.4 362v.1zM58.4 361.7v.3zM58.4 361.8l-.1 .3zM59 360.4v.4l-.2-.2zM59 360.9l-.6 1zM58.4 359.2l.6 .8zM58.4 359.4l.6 .9zM59 360.8v.3zM59 360.6v.2z"/>
<path d="M59 360.3v.3zM59 360v.3zM59 360.1v.2zM59 360.6v.4zM59.1 360.7l-.1 .3zM59 360.1v.4zM59.1 360.3l-.1 .2zM58.4 362h1.5l-1.5 .1zM58.4 362.1l1.5-.1zM59.9 362v.1zM60 362l-.1 .1zM60 362v.1z"/>
<path d="M60.1 361.9v.2zM60.1 362l-.1 .1zM59.1 360.7l1 1.1zM59.1 360.9l1 1zM60.1 361.8v.3zM60.2 361.8v.3zM60.2 361.8l-.1 .3zM63.8 360.3v.5zM63.8 360.3v.8zM63.9 360.1v1.2zM63.9 360.1l-.1 1zM63.9 360.8v.5z"/>
<path d="M63.9 361.1v.3zM63.9 360.6v.2zM63.9 360.5v.4zM63.9 360.1v.5zM63.9 360v.6zM64 360.4v.4zM64 360.4l-.1 .5zM64 360.4v.6zM64 361.3v.2zM64 360.6v.2zM64 360.4v.2zM64.1 360.4l-.1 .2z"/>
<path d="M64 360.8v.2zM64.1 360.8v.2zM64.1 361.4v.3zM64.1 360.4v.2zM64.1 360.3v.3zM64.2 361.5v.2zM64.2 361.6v.2zM64.2 360.3l-.1 .2zM64.1 360.9v.2zM64.2 361v.1zM64.3 361v.2zM64.3 360.2l-.1 .2z"/>
<path d="M64.3 361.4v.4zM64.3 361.4l-.1 .4zM64.3 361.4v.4h-.1zM64.4 361.3v.3zM64.4 361.1v.2zM64.3 361.7v.1zM64.4 361.7v.2zM64.4 361.3l-.1 .4zM64.3 360.2l.1-.1-.1 .3zM64.4 360.1l-.1 .3zM64.3 361l.1 .1-.1 .1zM64.3 361.2l.1-.1v.2z"/>
<path d="M64.4 361.1v.4zM64.4 361.1v.5zM64.5 361l-.1 .5zM64.5 360v.5zM64.5 360v1.4zM64.5 360.1v1.3zM64.5 360.8v.6zM64.5 360v.8zM64.5 360.6v.2zM64.5 360v.6zM64.4 361.7l.1 .1-.1 .1zM64.4 361.9l.1-.1z"/>
<path d="M64 360.6h.5l-.5 .2zM64 360.8l.5-.2zM64.5 360.1v1.2zM64.6 360.1v1.3zM64.6 360.4v.6zM64.6 360.3v.8zM64.6 360.4v.7zM64.6 360.2v1zM64.6 360.3v.9zM64.6 360.1v.1zM64.5 361.8v.1zM64.6 360.6v.2z"/>
<path d="M64.6 360.6v.4zM64.6 361.8v.2zM64.7 361.9l-.1 .1zM64.6 360.1l.2-.1-.2 .2zM64.8 360l-.2 .2zM64.6 361.2l.2 .1-.2 .1zM64.6 361.4l.2-.1zM64.8 361.3v.1zM64.8 360v.2zM64.9 361.9v.1zM64.7 361.9h.2zM64.7 362l.2-.1z"/>
<path d="M64.9 361.9h.1l-.1 .1zM64.9 362l.1-.1v.2zM64.8 361.3h.2l-.2 .1zM64.8 361.4l.2-.1v.1zM64.8 360h.2l-.2 .2zM64.8 360.2l.2-.2zM64.6 360.6h.4l-.4 .2zM64.6 360.8l.4-.2zM65.2 361.9h.1l-.1 .2zM65.3 361.9l-.1 .2zM65.3 361.9v.1zM65.4 361.9l-.1 .1z"/>
<path d="M65.4 361.3v.1zM65.4 360v.2zM65.2 361.3h.2l-.2 .1zM65.2 361.4l.2-.1zM65.2 360h.2l-.2 .1zM65.2 360.1l.2-.1v.2zM65.5 360.6v.2zM65.2 360.6h.3l-.3 .2zM65.2 360.8l.3-.2zM65.6 361.8v.2zM65.6 360.4v.6zM65.6 360.4l-.1 .4z"/>
<path d="M65.4 361.9l.2-.1-.2 .2zM65.4 362l.2-.2zM65.6 360.2v.8zM65.6 360.2v1zM65.4 361.3l.2-.1-.2 .2zM65.6 361.2l-.2 .2zM65.4 360l.2 .1-.2 .1zM65.4 360.2l.2-.1zM65.7 360v.8zM65.7 360v1.3zM65.7 360v1.4zM65.6 360.1v1.3z"/>
<path d="M65.7 360.1l-.1 1.3zM65.7 360v.6zM65.7 360.6v.2zM65.7 360.8v.6zM65.7 361v.4zM65.7 361.1v.4zM65.6 361.8l.1-.1-.1 .3zM65.7 361.7l-.1 .3zM65.8 361.3v.3zM65.8 360.1v.2zM65.8 360.2v.1zM65.7 361.7v.2z"/>
<path d="M65.8 361.7l-.1 .2zM65.8 361.1v.5zM65.8 361.7v.1zM65.8 361.7v.2zM65.8 361.4v.3zM65.9 361.4l-.1 .3zM65.9 361.6v.2zM65.9 361.4v.3zM65.9 361.5v.2zM65.9 361.6l-.1 .2zM65.8 360.2h.1zM65.8 360.3l.1-.1v.2z"/>
<path d="M65.8 361.1l.1-.1-.1 .3zM65.9 361l-.1 .3zM66 361.6v.2zM66 361.6l-.1 .2zM66 361l-.1 .2zM65.9 360.2v.2zM66 360.3v.1zM66 361.5v.3zM66.1 361.4l-.1 .3zM66 361l.1-.1-.1 .2zM66.1 360.9l-.1 .2zM66.2 361.3v.2z"/>
<path d="M66.2 361.3l-.1 .4zM66.2 360.8l-.1 .3zM66 360.3l.2 .1-.2 .1zM66.2 360.4v.2l-.2-.1zM66.2 360.4v.4zM66.2 360.8v.2zM66.2 360.4v.2zM65.7 360.6h.5l-.5 .2zM65.7 360.8l.5-.2zM66.3 360v.3zM66.3 361.1l-.1 .4zM66.3 360.1v1.2z"/>
<path d="M66.3 360.1v.5zM66.3 360.8v.6zM66.2 360.4v.6zM66.3 360.6l-.1 .4zM66.4 360.3l-.1 1zM66.4 360.3v.8zM66.5 360.6l-.1 .5z"/>
</g>
<g fill="none" stroke="#f00" stroke-width=".25">
<path d="M45.7 359.6l1.7-.1 .4 .2 .1 1.6-.1 .4-.4 .2h-1.4l-.4-.2-.1-1.6zM45.8 359.9l.2-.2 1.5 .1 .1 .3-.1 1.5h-1.6l-.2-.2zM46.3 358.6h-1.8v1.7M47.1 358.6h1.7v1.7M52.1 359.5l.6 .2a1.24 1.24 0 0 1 1.6 .4M52.1 359.5l.1 .7a1.26 1.26 0 0 0 .3 1.6M52.6 358.6h-1.7v1.7M53.5 358.6h1.7v1.7M62.9 359.7v.8M63.6 358.6h-.7v.6M64.1 358.6h.8M64.7 358.6h-1.8v1.7"/>
<path d="M65.3 358.6h.8M65.5 358.6h1.7v1.7M66.5 358.6h.7v.6M67.2 359.7v.8M44.5 361.1v1.7h1.8M46.7 360.1l-.6 .3v.6M47.2 360.4v.7l-.5 .2M48.8 361.1v1.7h-1.7M50.9 361.1v1.8h1.7M52.9 360.5l.6-.4 .3 .2-.6 .3-.2 .3 .1 .2-.1 .3-.3-.2zM53.8 360l-1.4-.1-.1 .9 .2 .5M54.2 360.7a.9 .9 0 0 1-1.1 1"/>
<path d="M54.4 360.9l-.2 .7-.9 .4M55.2 361.1v1.8h-1.7M62.9 362.2v.6h.7M62.9 360.9v1.9h2M65.3 362.8h.8M67.2 361.1v1.7h-1.7M67.2 362.2v.6h-.7M67.2 360.9v.9"/>
<circle cx="46.7" cy="360.7" r=".38"/>
<circle cx="47.3" cy="361.3" r=".15"/>
</g>
<g fill="none" stroke="#000" stroke-width=".3">
<path d="M77.9 255.4v-3.3l-6.2 6.3 6.2 6.5v-3.3M81 258.4h12.1M83.9 249.3h-3.2l6.4-6.1 6.4 6.1h-3.3M87.1 252.5l-.1 12.1M96.3 255.4v-3.3l6.1 6.5-6.2 6.4v-3.3M83.9 267.7h-3.3l6.4 6.2 6.4-6.2h-3.2"/>
<circle cx="77.9" cy="258.5" r="3.1"/>
<circle cx="87.1" cy="249.3" r="3.1"/>
<circle cx="96.2" cy="258.6" r="3.1"/>
<circle cx="87" cy="267.7" r="3.1"/>
</g>
<text font-size="10.5" fill="#d39e00" x="24.6" y="384.6" transform="rotate(90 24.6 384.6)">M</text>
<g font-size="9">
<text x="68" y="188.2" transform="rotate(90 68 188.2)">11'-0''x 12'-8''</text>
<text x="79.3" y="193.4" transform="rotate(90 79.3 193.4)">BEDROOM</text>
<text x="90.7" y="202.6" transform="rotate(90 90.7 202.6)">KID'S</text>
</g>
<text font-size="7.5" fill="#d39e00" x="24.6" y="394.3" transform="rotate(90 24.6 394.3)">aya</text>
<g font-size="5.9" fill="#00f">
<text x="213.1" y="81.2" transform="rotate(90 213.1 81.2)">2'</text>
<text x="43.9" y="112.7" transform="rotate(90 43.9 112.7)">9&quot;</text>
<text x="131" y="110.9">10'-2&quot;</text>
<text x="210.2" y="122.8" transform="rotate(90 210.2 122.8)">2'-72&quot;</text>
<text x="215.9" y="132.4" transform="rotate(90 215.9 132.4)">1</text>
<text x="177.4" y="152.8">6'-3&quot;</text>
<text x="43.9" y="162.7" transform="rotate(90 43.9 162.7)">4'-6&quot;</text>
<text x="114.3" y="209.4" transform="rotate(90 114.3 209.4)">5'-9&quot;</text>
<text x="33" y="219.8">8&quot;</text>
<text x="212.5" y="290" transform="rotate(90 212.5 290)">2'-3&quot;</text>
<text x="228.7" y="312.8">1'-6&quot;</text>
</g>
<g font-size="5.6">
<text x="85.2" y="247.7" transform="rotate(90 85.2 247.7)">B</text>
<text x="75.6" y="256.6" transform="rotate(90 75.6 256.6)">A</text>
<text x="94" y="256.5" transform="rotate(90 94 256.5)">C</text>
<text x="85.1" y="265.5" transform="rotate(90 85.1 265.5)">D</text>
<text x="131" y="361.6" transform="rotate(90 131 361.6)">DRAWING DETAIL</text>
</g>
<g font-size="4.5">
<text x="191.8" y="359.6" transform="rotate(90 191.8 359.6)">CLIENT NAME:</text>
<text x="219.5" y="358.8" transform="rotate(90 219.5 358.8)">SITE ADDRESS:</text>
<text x="265.3" y="362.5" transform="rotate(90 265.3 362.5)">FURNITURE LAYOUT</text>
<text x="270.6" y="367.2" transform="rotate(90 270.6 367.2)">KID'S BEDROOM</text>
<text x="284.6" y="366.6" transform="rotate(90 284.6 366.6)">DRAWING TITLE :</text>
</g>
<g font-size="4.4">
<text x="183.5" y="371.3" transform="rotate(90 183.5 371.3)">PANCHOLI'S</text>
<text x="207.7" y="374.9" transform="rotate(90 207.7 374.9)">Vadodara</text>
</g>
<g font-size="3.3">
<text x="92.9" y="359.6" transform="rotate(90 92.9 359.6)">CHECKED BY:</text>
<text x="99.9" y="359.6" transform="rotate(90 99.9 359.6)">DRAWN BY:</text>
<text x="106" y="359" transform="rotate(90 106 359)">SCALE:</text>
<text x="112.1" y="359.6" transform="rotate(90 112.1 359.6)">REVISED DATE:</text>
<text x="119.3" y="359.6" transform="rotate(90 119.3 359.6)">REVISION NO.</text>
<text x="254.7" y="359.7" transform="rotate(90 254.7 359.7)">NOTES:</text>
<text x="149.8" y="362.2" transform="rotate(90 149.8 362.2)">NORTH:</text>
<text x="165.2" y="363" transform="rotate(90 165.2 363)">DATE:</text>
<text x="165.2" y="386.6" transform="rotate(90 165.2 386.6)">06-06-2024</text>
<text x="92.5" y="393.9" transform="rotate(90 92.5 393.9)">MITTAL</text>
<text x="99.9" y="390.6" transform="rotate(90 99.9 390.6)">PRASANNA</text>
<text x="106.1" y="395.5" transform="rotate(90 106.1 395.5)">N.T.S</text>
<text x="112.7" y="393.3" transform="rotate(90 112.7 393.3)">05/03/26</text>
</g>
<g font-size="2.9" fill="#d39e00">
<text x="19.8" y="388.5" transform="rotate(90 19.8 388.5)">SPACE</text>
<text x="19.8" y="401.1" transform="rotate(90 19.8 401.1)">STUDIO</text>
</g>
<g font-size="2.8">
<text x="46" y="365.5" transform="rotate(90 46 365.5)">@mayaspace.studio</text>
<text x="51.9" y="365" transform="rotate(90 51.9 365)">+918980144077</text>
<text x="58.5" y="365.5" transform="rotate(90 58.5 365.5)">mayaspace.studio@gmail.com</text>
<text x="64.3" y="365.8" transform="rotate(90 64.3 365.8)">www.mayaspace.studio</text>
</g>
<g font-size="2.5">
<text x="238" y="359.2" transform="rotate(90 238 359.2)">* ANY DISCREPENCY IN THE DRAWING</text>
<text x="242.9" y="359.2" transform="rotate(90 242.9 359.2)">* ALL DIMENSIONS ARE IN FEET \ INCHES.</text>
<text x="247.7" y="359.2" transform="rotate(90 247.7 359.2)">* DO NOT SCALE THE DRAWING.</text>
<text x="228.9" y="360.7" transform="rotate(90 228.9 360.7)">ON SITE.</text>
<text x="231.9" y="360.7" transform="rotate(90 231.9 360.7)">NOTICE BEFORE IMPLEMENTATION</text>
<text x="235" y="360.7" transform="rotate(90 235 360.7)">TO BE BROUGHT IN THE DESIGNER'S</text>
</g>
<g font-size="2.4">
<text x="119.8" y="391.3" transform="rotate(90 119.8 391.3)">R1</text>
<text x="119.8" y="398.2" transform="rotate(90 119.8 398.2)">R2</text>
<text x="119.8" y="405.3" transform="rotate(90 119.8 405.3)">R3</text>
</g>
</svg>
